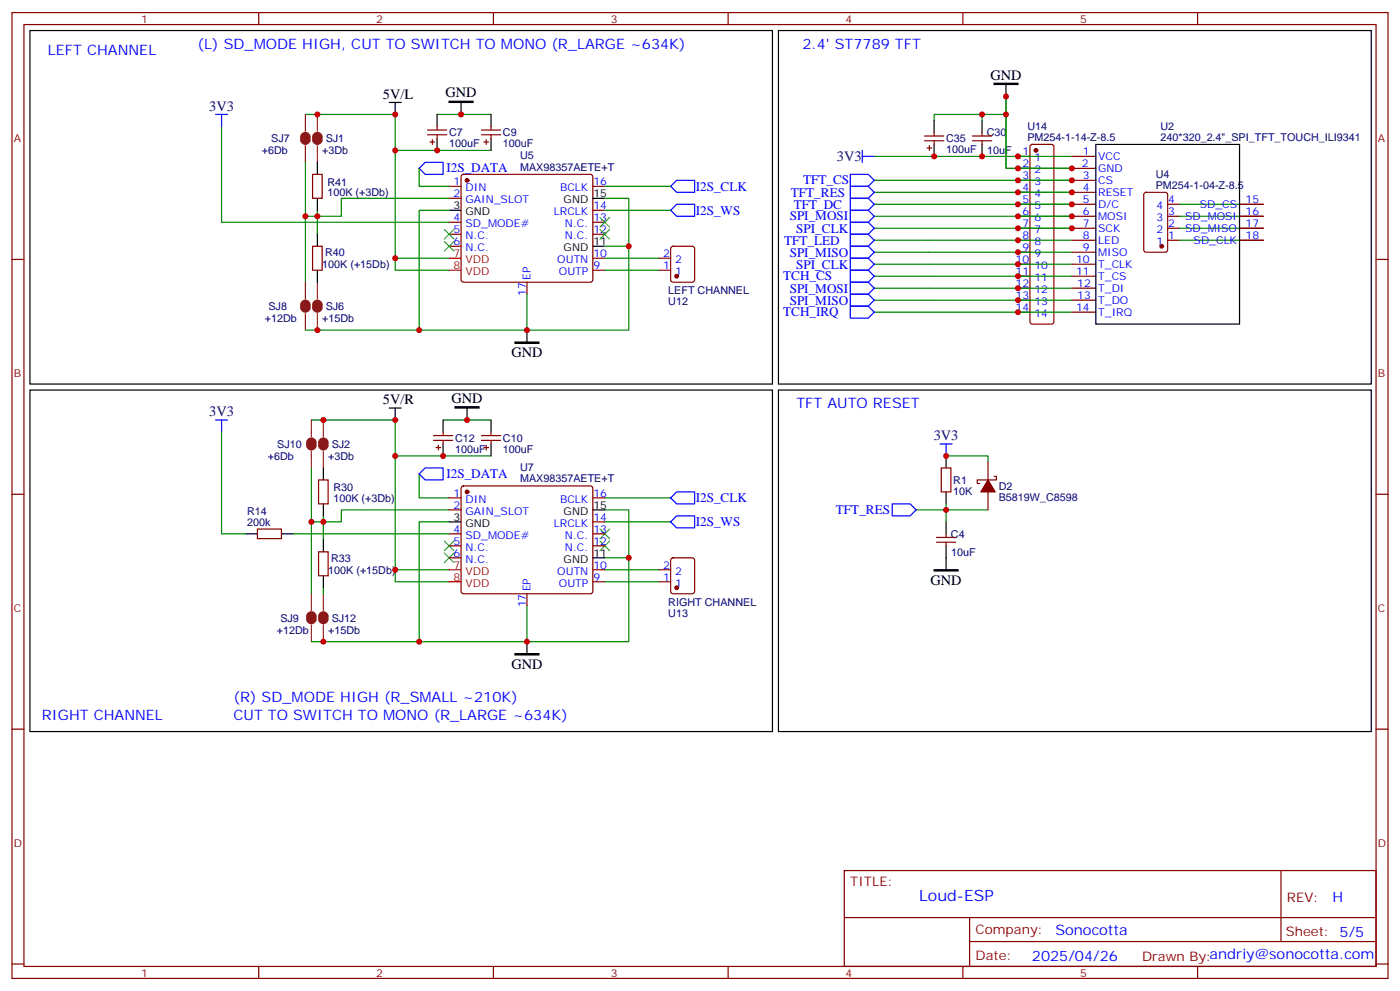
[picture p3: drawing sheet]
<svg xmlns="http://www.w3.org/2000/svg" width="412mm" height="292mm" viewBox="0 0 412 292" stroke-linecap="round" stroke-linejoin="round" font-family="sans-serif">
<g fill="none" stroke="#870000" stroke-width=".35">
<path d="M3.5 3.7h405.4v284.3h-405.4zM7.1 7.2h398.2v277.3h-398.2zM76.2 3.7v3.5M145.3 3.7v3.5M214.5 3.7v3.5M283.6 3.7v3.5M352.8 3.7v3.5M125.9 39.7h5.7M125.9 38.3h5.7M128.8 37.2v1.1M128.8 39.7v1M141.8 39.7h5.7"/>
<path d="M141.8 38.3h5.7M144.6 37.2v1.1M144.6 39.7v1M275.2 39v1M289.3 39v1M92.1 51.3h2.8v7.1h-2.8zM126.6 41.8h1.5M127.4 41.1v1.4M132.3 54.9h3.5M132.3 58.4h3.5M136.1 51.5l.4-.2h37.4l.5 .2 .2 .5v30.4l-.2 .5-.5 .2h-37.4l-.5-.3-.2-.4v-30.4zM142.5 41.8h1.4"/>
<path d="M143.2 41.1v1.4M174.6 54.9h3.6M272.3 41.5h5.7M272.3 40h5.7M273 43.6h1.5M273.8 42.9v1.4M275.2 41.5v1M286.5 41.5h5.6M286.5 40h5.6M289.3 41.5v1M299.9 46h3.5M299.9 49.6h3.5"/>
<path d="M299.9 53.1h3.5M299.9 56.6h3.5M303.6 42.7l.5-.2h5.6l.5 .2 .2 .5v51.5l-.2 .5-.5 .2h-5.6l-.5-.2-.2-.5v-51.5zM315.7 46h7.1M315.7 49.6h7.1M315.7 53.1h7.1M315.7 56.6h7.1M337.1 56.8l.5-.2h5.7l.6 .5 .1 16.5-.5 .6-5.9 .1-.6-.5-.1-16.5zM3.5 76.4h3.6M92.1 72.5h2.8v7.1h-2.8zM132.3 65.4h3.5M132.3 69h3.5"/>
<path d="M132.3 72.5h3.5M174.6 65.4h3.6M174.6 69h3.6M174.6 79.6h3.6M174.6 76h3.6M174.6 61.9h3.6M194 79.6h3.6M194 76h3.6M197.8 72.7l.5-.2h5.6l.7 .4v9.5l-.5 .6-5.8 .1-.7-.5v-9.4zM299.9 60.1h3.5M299.9 63.7h3.5M299.9 67.2h3.5"/>
<path d="M299.9 70.7h3.5M299.9 74.3h3.5M299.9 77.8h3.5M315.7 60.1h7.1M315.7 63.7h7.1M315.7 67.2h7.1M315.7 70.7h7.1M315.7 74.3h7.1M315.7 77.8h7.1M344 60.1h3.5M344 63.7h3.5M344 67.2h3.5"/>
<path d="M344 70.7h3.5M365.1 60.1h7.1M365.1 63.7h7.1M365.1 67.2h7.1M365.1 70.7h7.1M405.3 76.4h3.6M155.2 83.1v3.5M299.9 81.3h3.5M299.9 84.8h3.5M299.9 88.4h3.5M299.9 91.9h3.5M315.7 81.3h7.1"/>
<path d="M315.7 84.8h7.1M315.7 88.4h7.1M315.7 91.9h7.1M127.7 129.6h5.6M127.7 128.2h5.6M128.4 131.8h1.4M129.1 131.1v1.4M130.5 127.2v1M130.5 129.6v1.1M141.8 129.6h5.7M141.8 128.2h5.7M142.5 131.8h1.4"/>
<path d="M143.2 131.1v1.4M144.6 127.2v1M144.6 129.6v1.1M277.3 137.8h2.8v7h-2.8zM291 136v5.3M3.5 145.5h3.6M75.8 155.8h7.1v2.8h-7.1zM93.8 141.3h2.9v7h-2.9zM132.3 146.6h3.5M132.3 150.1h3.5M132.3 157.2h3.5M136.1 143.3l.4-.2h37.4l.5 .2 .2 .5v30.3l-.2 .5-.5 .2h-37.4l-.5-.2-.2-.5v-30.3z"/>
<path d="M174.6 146.6h3.6M174.6 157.2h3.6M174.6 153.6h3.6M275.9 159.6h5.6M275.9 158.2h5.6M278.7 157.2v1M278.7 159.6v1.1M291 144.8v5.3M292.8 140.2h.7v1.1h-5.6v1h.7M405.3 145.5h3.6M93.8 162.5h2.9v7h-2.9zM132.3 160.7h3.5"/>
<path d="M132.3 164.2h3.5M155.2 174.8v3.5M174.6 160.7h3.6M174.6 171.3h3.6M174.6 167.7h3.6M194 171.3h3.6M194 167.7h3.6M197.8 164.4l.5-.2h5.6l.7 .4v9.5l-.5 .6-5.8 .1-.7-.5v-9.4zM3.5 214.7h3.6M405.3 214.7h3.6M248.7 256.3h156.6v28.2h-156.6zM377.3 256.3v20.9"/>
<path d="M248.7 270.1h156.5M285.6 277.2h119.6M285.6 270.1v14.2M3.5 283.8h3.6M76.2 284.5v3.5M145.3 284.5v3.5M214.5 284.5v3.5M283.6 284.5v3.5M352.8 284.5v3.5M405.3 283.8h3.6"/>
</g>
<g fill="#870000" stroke="#870000" stroke-width=".35">
<path d="M291 141.3l2.2 3.5h-4.3z"/>
<circle cx="137.6" cy="53.1" r=".53"/>
<circle cx="137.6" cy="144.8" r=".53"/>
<circle cx="199.3" cy="81.3" r=".53"/>
<circle cx="199.3" cy="173" r=".53"/>
<circle cx="305.2" cy="44.3" r=".53"/>
<circle cx="342.2" cy="72.5" r=".53"/>
</g>
<g fill="none" stroke="#000" stroke-width=".35">
<path d="M8.8 9h218.7v104.1h-218.7zM229.3 9h174.6v104.1h-174.6zM114.7 30.2h3.5M116.4 30.2v3.5M128.8 33.7v3.5M135.8 30.2v3.5M144.6 33.7v3.5M275.2 35.5v3.5M289.3 35.5v3.5M296.3 24.9v3.5M93.5 47.8v3.5M93.5 58.4v3.5"/>
<path d="M128.8 40.7v3.6M144.6 40.7v3.6M174.6 58.4h3.6M275.2 42.5v3.5M289.3 42.5v3.5M322.8 42.5h42.3v52.9h-42.3zM93.5 69v3.5M93.5 79.6v3.5M132.3 61.9h3.5M174.6 72.5h3.6M155.2 97.2v3.5M8.8 114.8h218.7v100.6h-218.7z"/>
<path d="M229.3 114.8h174.6v100.6h-174.6zM95.2 137.8v3.5M114.7 120.1h3.5M116.4 120.1v3.5M130.5 123.6v3.6M130.5 130.7v3.5M137.6 120.1v3.5M144.6 123.6v3.6M144.6 130.7v3.5M278.7 134.2v3.6M72.3 157.2h3.5M82.9 157.2h3.5"/>
<path d="M95.2 148.3v3.6M95.2 158.9v3.6M132.3 153.6h3.5M174.6 150.1h3.6M278.7 144.8v3.5M278.7 153.6v3.6M95.2 169.5v3.5M174.6 164.2h3.6M278.7 160.7v7M155.2 188.9v3.5"/>
</g>
<path d="M132.3 76h3.5M132.3 79.6h3.5M132.3 167.7h3.5M132.3 171.3h3.5" fill="none" stroke="#f00" stroke-width=".35"/>
<g fill="none" stroke="#008700" stroke-width=".35">
<path d="M65.3 37.2v28.2h67M90 33.7h26.4v45.9h15.9M128.8 33.7h15.8M289.3 33.7h-14.1v1.8M296.3 33.7h-7v1.8M296.3 28.4v21.2h19.4h-15.8M90 47.8v35.3M116.4 44.3h28.2M123.5 49.6v5.3h8.8M132.3 58.4h-31.8v5.3h-7v5.3M178.2 58.4h7v14.1M178.2 54.9h19.4"/>
<path d="M257.5 46h58.2M257.5 56.6h58.2M257.5 53.1h58.2M93.5 61.9v1.8h-3.5M116.4 76h15.9M132.3 61.9h-8.8v35.3h31.7v-10.6M178.2 72.5h7v24.7h-30M178.2 76h15.8M178.2 61.9h19.4M178.2 79.6h15.8M257.5 70.7h58.2M257.5 74.3h58.2"/>
<path d="M257.5 77.8h58.2M257.5 67.2h58.2M257.5 63.7h58.2M257.5 60.1h58.2M347.5 70.7h24.7M347.5 67.2h24.7M347.5 63.7h24.7M347.5 60.1h24.7M90 97.2h33.5M257.5 91.9h58.2M257.5 81.3h58.2M257.5 84.8h58.2"/>
<path d="M257.5 88.4h58.2M65.3 127.2v30h7M91.7 123.6h24.7v47.7h15.9M91.7 137.8v37M116.4 134.2h28.2M123.5 139.5v7.1h8.8M130.5 123.6h14.1M278.7 134.2h12.3v1.8M86.4 157.2h45.9M95.2 151.9v7M132.3 150.1h-31.8v3.5h-8.8M132.3 153.6h-8.8v35.3h31.7v-10.6"/>
<path d="M178.2 150.1h7v14.1M178.2 153.6h19.4M178.2 146.6h19.4M278.7 148.3v1.8h-8.8M291 150.1h-12.3v3.5M95.2 173v1.8M116.4 167.7h15.9M178.2 164.2h7v24.7h-30M178.2 171.3h15.8M178.2 167.7h15.8M91.7 188.9h31.8"/>
</g>
<g fill="none" stroke="#3c3" stroke-width=".35">
<path d="M130.9 71.1l2.8 2.8M130.9 67.6l2.8 2.8M133.7 71.1l-2.8 2.8M133.7 67.6l-2.8 2.8M176.7 64l2.9 2.9M176.7 67.6l2.9 2.8M179.6 64l-2.9 2.9M179.6 67.6l-2.9 2.8M130.9 159.3l2.8 2.8M133.7 159.3l-2.8 2.8M176.7 159.3l2.9 2.8M176.7 155.8l2.9 2.8"/>
<path d="M179.6 159.3l-2.9 2.8M179.6 155.8l-2.9 2.8M130.9 162.8l2.8 2.8M133.7 162.8l-2.8 2.8"/>
</g>
<g fill="none" stroke="#00f" stroke-width=".35">
<path d="M63.5 33.7h3.5M65.3 33.7v3.5M123.5 49.6l1.7-1.8h5.3v3.5h-5.3zM197.6 54.9l1.7-1.8h5.3v3.5h-5.3zM250.5 51.3h5.3l1.7 1.8-1.7 1.8h-5.3zM250.5 54.9h5.3l1.7 1.7-1.7 1.8h-5.3zM250.5 58.4h5.3l1.7 1.7-1.7 1.8h-5.3zM254 46h3.5M254 44.3v3.5M197.6 61.9l1.7-1.8h5.3v3.6h-5.3zM250.5 79.6h5.3l1.7 1.7-1.7 1.8h-5.3zM250.5 76h5.3l1.7 1.8-1.7 1.8h-5.3z"/>
<path d="M250.5 72.5h5.3l1.7 1.8-1.7 1.7h-5.3zM250.5 65.4h5.3l1.7 1.8-1.7 1.8h-5.3zM250.5 61.9h5.3l1.7 1.8-1.7 1.7h-5.3zM250.5 69h5.3l1.7 1.7-1.7 1.8h-5.3zM250.5 90.1h5.3l1.7 1.8-1.7 1.8h-5.3zM250.5 86.6h5.3l1.7 1.8-1.7 1.7h-5.3zM250.5 83.1h5.3l1.7 1.7-1.7 1.8h-5.3zM63.5 123.6h3.5M65.3 123.6v3.6M123.5 139.5l1.7-1.7h5.3v3.5h-5.3zM276.9 130.7h3.6M278.7 130.7v3.5"/>
<path d="M197.6 153.6l1.7-1.7h5.3v3.5h-5.3zM197.6 146.6l1.7-1.8h5.3v3.5h-5.3zM262.8 148.3h5.3l1.8 1.8-1.8 1.8h-5.3z"/>
</g>
<path d="M132.3 29.8h7v.4h-7zM292.8 24.5h7.1v.4h-7.1zM134.1 119.8h7v.3h-7zM151.7 100.7h7v.4h-7zM275.2 167.7h7v.4h-7zM151.7 192.4h7v.4h-7z" fill="#000" stroke="#000" stroke-width=".35"/>
<g fill="none" stroke="#8c2424" stroke-width="1.8">
<path d="M89.3 40.4a.71 .71 0 0 1 .7-.7 .71 .71 0 0 1 .7 .7M89.3 41.1a.71 .71 0 0 0 .7 .7 .71 .71 0 0 0 .7-.7M92.8 40.4a.71 .71 0 0 1 .7-.7 .71 .71 0 0 1 .7 .7M92.8 41.1a.71 .71 0 0 0 .7 .7 .71 .71 0 0 0 .7-.7M89.3 89.8a.71 .71 0 0 1 .7-.7 .71 .71 0 0 1 .7 .7M89.3 90.5a.71 .71 0 0 0 .7 .7 .71 .71 0 0 0 .7-.7M92.8 89.8a.71 .71 0 0 1 .7-.7 .71 .71 0 0 1 .7 .7M92.8 90.5a.71 .71 0 0 0 .7 .7 .71 .71 0 0 0 .7-.7M91 130.4a.71 .71 0 0 1 .7-.8 .71 .71 0 0 1 .7 .8M91 131.1a.71 .71 0 0 0 .7 .7 .71 .71 0 0 0 .7-.7M94.5 130.4a.71 .71 0 0 1 .7-.8 .71 .71 0 0 1 .8 .8M94.5 131.1a.71 .71 0 0 0 .7 .7 .71 .71 0 0 0 .8-.7"/>
<path d="M91 181.5a.71 .71 0 0 1 .7-.7 .71 .71 0 0 1 .7 .7M91 182.2a.71 .71 0 0 0 .7 .7 .71 .71 0 0 0 .7-.7M94.5 181.5a.71 .71 0 0 1 .7-.7 .71 .71 0 0 1 .8 .7M94.5 182.2a.71 .71 0 0 0 .7 .7 .71 .71 0 0 0 .8-.7"/>
</g>
<g fill="none" stroke="#8c2424" stroke-width=".35">
<path d="M90 33.7v4.9M93.5 33.7v4.9M90 42.9v4.9M93.5 42.9v4.9M90 83.1v4.9M90 92.3v4.9M93.5 83.1v4.9M93.5 92.3v4.9M91.7 123.6v5M91.7 132.8v5M95.2 123.6v5M95.2 132.8v5"/>
<path d="M91.7 174.8v4.9M95.2 174.8v4.9M91.7 184v4.9M95.2 184v4.9"/>
</g>
<g fill="#c00">
<circle cx="116.4" cy="76" r=".88"/>
<circle cx="155.2" cy="97.2" r=".88"/>
<circle cx="185.2" cy="72.5" r=".88"/>
<circle cx="185.2" cy="164.2" r=".88"/>
<circle cx="155.2" cy="188.9" r=".88"/>
<circle cx="116.4" cy="167.7" r=".88"/>
<circle cx="116.4" cy="134.2" r=".88"/>
<circle cx="137.6" cy="123.6" r=".88"/>
<circle cx="116.4" cy="44.3" r=".88"/>
<circle cx="116.4" cy="123.6" r=".88"/>
<circle cx="116.4" cy="33.7" r=".88"/>
<circle cx="135.8" cy="33.7" r=".88"/>
<circle cx="93.5" cy="63.7" r=".88"/>
<circle cx="90" cy="63.7" r=".88"/>
<circle cx="123.5" cy="97.2" r=".88"/>
<circle cx="93.5" cy="97.2" r=".88"/>
<circle cx="93.5" cy="33.7" r=".88"/>
<circle cx="95.3" cy="153.6" r=".88"/>
<circle cx="91.7" cy="153.6" r=".88"/>
<circle cx="95.3" cy="123.6" r=".88"/>
<circle cx="123.5" cy="188.9" r=".88"/>
<circle cx="95.3" cy="188.9" r=".88"/>
<circle cx="289.3" cy="33.7" r=".88"/>
<circle cx="275.2" cy="46" r=".88"/>
<circle cx="299.9" cy="46" r=".88"/>
<circle cx="289.3" cy="46" r=".88"/>
<circle cx="299.9" cy="91.9" r=".88"/>
<circle cx="299.9" cy="88.4" r=".88"/>
<circle cx="299.9" cy="84.8" r=".88"/>
<circle cx="299.9" cy="81.3" r=".88"/>
<circle cx="299.9" cy="77.8" r=".88"/>
<circle cx="299.9" cy="74.3" r=".88"/>
<circle cx="299.9" cy="70.7" r=".88"/>
<circle cx="299.9" cy="67.2" r=".88"/>
<circle cx="299.9" cy="63.7" r=".88"/>
<circle cx="299.9" cy="60.1" r=".88"/>
<circle cx="299.9" cy="56.6" r=".88"/>
<circle cx="299.9" cy="53.1" r=".88"/>
<circle cx="299.9" cy="49.6" r=".88"/>
<circle cx="296.3" cy="33.7" r=".88"/>
<circle cx="296.3" cy="28.4" r=".88"/>
<circle cx="315.7" cy="67.2" r=".88"/>
<circle cx="315.7" cy="63.7" r=".88"/>
<circle cx="315.7" cy="60.1" r=".88"/>
<circle cx="315.7" cy="56.6" r=".88"/>
<circle cx="315.7" cy="53.1" r=".88"/>
<circle cx="315.7" cy="49.6" r=".88"/>
<circle cx="278.7" cy="150.1" r=".88"/>
<circle cx="278.7" cy="134.2" r=".88"/>
<circle cx="128.8" cy="44.3" r=".88"/>
<circle cx="130.5" cy="134.2" r=".88"/>
</g>
<text font-size="4.6" fill="#00f" x="270.8" y="265.3">Loud-ESP</text>
<g font-size="4.2" fill="#00f">
<text x="14.1" y="16.1">LEFT CHANNEL</text>
<text x="58.2" y="14.3">(L) SD_MODE HIGH, CUT TO SWITCH TO MONO (R_LARGE ~634K)</text>
<text x="236.4" y="14.3">2.4' ST7789 TFT</text>
<text x="234.6" y="120.1">TFT AUTO RESET</text>
<text x="68.8" y="206.6">(R) SD_MODE HIGH (R_SMALL ~210K)</text>
<text x="12.3" y="211.8">RIGHT CHANNEL</text>
<text x="68.8" y="211.8">CUT TO SWITCH TO MONO (R_LARGE ~634K)</text>
<text x="392.5" y="265.6">H</text>
<text x="310.9" y="275.1">Sonocotta</text>
<text x="304" y="282.9">2025/04/26</text>
</g>
<g font-size="4.2">
<text x="291.8" y="23.4">GND</text>
<text x="112.8" y="29">5V/L</text>
<text x="131.2" y="28.6">GND</text>
<text x="150.6" y="105">GND</text>
<text x="112.8" y="119">5V/R</text>
<text x="133" y="118.6">GND</text>
<text x="274.1" y="172.1">GND</text>
<text x="150.6" y="196.9">GND</text>
</g>
<g font-size="4.2" fill="#000080">
<text x="61.6" y="32.6">3V3</text>
<text x="246.5" y="47.4">3V3</text>
<text x="61.6" y="122.6">3V3</text>
<text x="275.1" y="129.6">3V3</text>
</g>
<g font-size="3.9" fill="#00f">
<text x="131.5" y="50.8">I2S_DATA</text>
<text x="204.9" y="56.1">I2S_CLK</text>
<text x="233" y="57.9">TFT_RES</text>
<text x="236.5" y="54.3">TFT_CS</text>
<text x="204.9" y="63.2">I2S_WS</text>
<text x="232.6" y="64.9">SPI_MOSI</text>
<text x="233.8" y="61.4">TFT_DC</text>
<text x="234.6" y="68.5">SPI_CLK</text>
<text x="231" y="72">TFT_LED</text>
<text x="232.6" y="75.5">SPI_MISO</text>
<text x="230.7" y="82.6">TCH_CS</text>
<text x="234.6" y="79.1">SPI_CLK</text>
<text x="232.6" y="89.7">SPI_MISO</text>
<text x="232.6" y="86.1">SPI_MOSI</text>
<text x="230.7" y="93.2">TCH_IRQ</text>
<text x="131.5" y="140.7">I2S_DATA</text>
<text x="204.9" y="147.9">I2S_CLK</text>
<text x="204.9" y="154.9">I2S_WS</text>
<text x="246.2" y="151.3">TFT_RES</text>
</g>
<g font-size="3.9" fill="#800">
<text x="250.5" y="260.9">TITLE:</text>
<text x="379.1" y="265.6">REV:</text>
<text x="287.4" y="275.1">Company:</text>
<text x="378.7" y="275.7">Sheet: 5/5</text>
<text x="287.4" y="282.8">Date:</text>
<text x="336.4" y="282.8">Drawn By:andriy@sonocotta.com</text>
</g>
<g font-size="3.2" fill="#800">
<text x="41.6" y="6.7">1</text>
<text x="110.8" y="6.7">2</text>
<text x="179.9" y="6.7">3</text>
<text x="249.1" y="6.7">4</text>
<text x="318.2" y="6.7">5</text>
<text x="4.1" y="41.8">A</text>
<text x="405.9" y="41.8">A</text>
<text x="4.1" y="110.9">B</text>
<text x="405.9" y="110.9">B</text>
<text x="4.1" y="180.1">C</text>
<text x="405.9" y="180.1">C</text>
<text x="4.1" y="249.2">D</text>
<text x="405.9" y="249.2">D</text>
<text x="41.6" y="287.5">1</text>
<text x="110.8" y="287.5">2</text>
<text x="179.9" y="287.5">3</text>
<text x="249.1" y="287.5">4</text>
<text x="318.2" y="287.5">5</text>
</g>
<g font-size="3.2" fill="#000080">
<text x="79.9" y="41.9">SJ7</text>
<text x="95.9" y="41.9">SJ1</text>
<text x="132.3" y="40.1">C7</text>
<text x="148.2" y="40.1">C9</text>
<text x="278.7" y="41.9">C35</text>
<text x="290.7" y="40.1">C30</text>
<text x="302.6" y="41.5">PM254-1-14-Z-8.5</text>
<text x="302.6" y="38.2">U14</text>
<text x="341.9" y="41.5">240*320_2.4&quot;_SPI_TFT_TOUCH_ILI9341</text>
<text x="341.9" y="38.2">U2</text>
<text x="77.2" y="45.5">+6Db</text>
<text x="94.9" y="45.4">+3Db</text>
<text x="132.3" y="43.3">100uF</text>
<text x="148.2" y="43.3">100uF</text>
<text x="153.2" y="46.8">U5</text>
<text x="278.7" y="45.1">100uF</text>
<text x="290.8" y="45.4">10uF</text>
<text x="153.2" y="50.2">MAX98357AETE+T</text>
<text x="340.4" y="52.3">U4</text>
<text x="96.5" y="57.8">100K (+3Db)</text>
<text x="96.5" y="54.6">R41</text>
<text x="340.4" y="55.6">PM254-1-04-Z-8.5</text>
<text x="95.8" y="75.4">R40</text>
<text x="94.9" y="79">100K (+15Db)</text>
<text x="196.9" y="86.6">LEFT CHANNEL</text>
<text x="196.9" y="89.9">U12</text>
<text x="78" y="94.8">+12Db</text>
<text x="79.1" y="91.3">SJ8</text>
<text x="94.9" y="94.8">+15Db</text>
<text x="95.9" y="91.3">SJ6</text>
<text x="81.7" y="131.8">SJ10</text>
<text x="97.7" y="131.8">SJ2</text>
<text x="134.1" y="130.1">C12</text>
<text x="148.2" y="130.1">C10</text>
<text x="78.9" y="135.4">+6Db</text>
<text x="96.6" y="135.4">+3Db</text>
<text x="134.1" y="133.3">100uF</text>
<text x="148.2" y="133.3">100uF</text>
<text x="153.2" y="142">MAX98357AETE+T</text>
<text x="153.2" y="138.6">U7</text>
<text x="280.8" y="142.5">R1</text>
<text x="98.2" y="147.7">100K (+3Db)</text>
<text x="98.2" y="144.6">R30</text>
<text x="280.8" y="145.6">10K</text>
<text x="294.2" y="147.4">B5819W_C8598</text>
<text x="294.2" y="144.2">D2</text>
<text x="72.8" y="154.8">200k</text>
<text x="72.8" y="151.7">R14</text>
<text x="280.1" y="158.3">C4</text>
<text x="97.5" y="165.4">R33</text>
<text x="280.2" y="163.6">10uF</text>
<text x="96.7" y="168.9">100K (+15Db)</text>
<text x="196.9" y="178.3">RIGHT CHANNEL</text>
<text x="82.6" y="183">SJ9</text>
<text x="97.7" y="183">SJ12</text>
<text x="196.9" y="181.6">U13</text>
<text x="81.5" y="186.5">+12Db</text>
<text x="96.6" y="186.5">+15Db</text>
</g>
<g font-size="3.2" fill="#00f">
<text x="301.2" y="45.7">1</text>
<text x="304.7" y="47.4">1</text>
<text x="319" y="45.7">1</text>
<text x="323.5" y="47.1">VCC</text>
<text x="301.2" y="49.2">2</text>
<text x="301.2" y="52.7">3</text>
<text x="304.7" y="51">2</text>
<text x="318.7" y="49.2">2</text>
<text x="319" y="52.7">3</text>
<text x="323.5" y="50.6">GND</text>
<text x="133.6" y="54.5">1</text>
<text x="133.6" y="58">2</text>
<text x="137.1" y="56.3">DIN</text>
<text x="137.1" y="59.8">GAIN_SLOT</text>
<text x="165" y="56.3">BCLK</text>
<text x="174.8" y="54.5">16</text>
<text x="301.2" y="56.3">4</text>
<text x="301.2" y="59.8">5</text>
<text x="304.7" y="54.5">3</text>
<text x="304.7" y="58">4</text>
<text x="319" y="56.3">4</text>
<text x="319" y="59.8">5</text>
<text x="323.5" y="54.2">CS</text>
<text x="323.5" y="57.7">RESET</text>
<text x="344.1" y="59.8">4</text>
<text x="366.9" y="59.8">15</text>
<text x="133.6" y="65.1">4</text>
<text x="163.2" y="63.3">LRCLK</text>
<text x="174.8" y="65.1">13</text>
<text x="174.8" y="61.6">14</text>
<text x="301.2" y="63.3">6</text>
<text x="304.7" y="61.6">5</text>
<text x="304.7" y="65.1">6</text>
<text x="319" y="63.3">6</text>
<text x="323.5" y="61.2">D/C</text>
<text x="323.5" y="64.7">MOSI</text>
<text x="340.6" y="65.1">3</text>
<text x="340.6" y="61.6">4</text>
<text x="344.1" y="63.3">3</text>
<text x="349.1" y="64.7">SD_MOSI</text>
<text x="353.4" y="61.2">SD_CS</text>
<text x="366.9" y="63.3">16</text>
<text x="133.6" y="68.6">5</text>
<text x="137.1" y="66.9">SD_MODE#</text>
<text x="137.1" y="70.4">N.C.</text>
<text x="166.4" y="70.4">N.C.</text>
<text x="166.4" y="66.9">N.C.</text>
<text x="174.8" y="68.6">12</text>
<text x="301.2" y="66.9">7</text>
<text x="301.2" y="70.4">8</text>
<text x="304.7" y="68.6">7</text>
<text x="319" y="66.9">7</text>
<text x="319" y="70.4">8</text>
<text x="323.5" y="68.3">SCK</text>
<text x="323.5" y="71.8">LED</text>
<text x="340.6" y="68.6">2</text>
<text x="344.1" y="70.4">1</text>
<text x="344.1" y="66.9">2</text>
<text x="349.1" y="68.3">SD_MISO</text>
<text x="351.6" y="71.8">SD_CLK</text>
<text x="366.9" y="66.9">17</text>
<text x="366.9" y="70.4">18</text>
<text x="133.6" y="72.1">6</text>
<text x="137.1" y="73.9">N.C.</text>
<text x="164.2" y="77.4">OUTN</text>
<text x="174.8" y="75.7">10</text>
<text x="195.4" y="75.7">2</text>
<text x="198.9" y="77.4">2</text>
<text x="299.2" y="77.4">10</text>
<text x="301.2" y="73.9">9</text>
<text x="304.7" y="72.1">8</text>
<text x="304.7" y="75.7">9</text>
<text x="317" y="77.4">10</text>
<text x="319" y="73.9">9</text>
<text x="323.5" y="75.3">MISO</text>
<text x="340.6" y="72.1">1</text>
<text x="156.3" y="82.4" transform="rotate(-90 156.3 82.4)">EP</text>
<text x="164.6" y="81">OUTP</text>
<text x="174.8" y="79.2">9</text>
<text x="195.4" y="79.2">1</text>
<text x="198.9" y="81">1</text>
<text x="299.2" y="81">11</text>
<text x="304.7" y="79.2">10</text>
<text x="304.7" y="82.7">11</text>
<text x="317" y="81">11</text>
<text x="323.5" y="78.8">T_CLK</text>
<text x="323.5" y="82.4">T_CS</text>
<text x="154.9" y="87.1" transform="rotate(-90 154.9 87.1)">17</text>
<text x="299.2" y="84.5">12</text>
<text x="299.2" y="88">13</text>
<text x="304.7" y="86.3">12</text>
<text x="304.7" y="89.8">13</text>
<text x="317.3" y="84.5">12</text>
<text x="317.3" y="88">13</text>
<text x="323.5" y="85.9">T_DI</text>
<text x="323.5" y="89.4">T_DO</text>
<text x="299.2" y="91.5">14</text>
<text x="304.7" y="93.3">14</text>
<text x="317" y="91.5">14</text>
<text x="323.5" y="93">T_IRQ</text>
<text x="133.6" y="146.2">1</text>
<text x="133.6" y="149.8">2</text>
<text x="137.1" y="148">DIN</text>
<text x="165" y="148">BCLK</text>
<text x="174.8" y="146.2">16</text>
<text x="137.1" y="151.5">GAIN_SLOT</text>
<text x="163.2" y="155">LRCLK</text>
<text x="174.8" y="153.3">14</text>
<text x="133.6" y="156.8">4</text>
<text x="133.6" y="160.3">5</text>
<text x="137.1" y="158.6">SD_MODE#</text>
<text x="166.4" y="158.6">N.C.</text>
<text x="174.8" y="160.3">12</text>
<text x="174.8" y="156.8">13</text>
<text x="133.6" y="163.9">6</text>
<text x="137.1" y="162.1">N.C.</text>
<text x="137.1" y="165.6">N.C.</text>
<text x="166.4" y="162.1">N.C.</text>
<text x="174.8" y="167.4">10</text>
<text x="195.4" y="167.4">2</text>
<text x="164.2" y="169.2">OUTN</text>
<text x="164.6" y="172.7">OUTP</text>
<text x="174.8" y="170.9">9</text>
<text x="195.4" y="170.9">1</text>
<text x="198.9" y="172.7">1</text>
<text x="198.9" y="169.2">2</text>
<text x="154.9" y="178.8" transform="rotate(-90 154.9 178.8)">17</text>
<text x="156.3" y="174.1" transform="rotate(-90 156.3 174.1)">EP</text>
</g>
<g font-size="3.2">
<text x="166" y="59.8">GND</text>
<text x="174.8" y="58">15</text>
<text x="133.6" y="61.6">3</text>
<text x="137.1" y="63.3">GND</text>
<text x="166" y="73.9">GND</text>
<text x="174.8" y="72.1">11</text>
<text x="174.8" y="149.8">15</text>
<text x="133.6" y="153.3">3</text>
<text x="137.1" y="155">GND</text>
<text x="166" y="151.5">GND</text>
<text x="166" y="165.6">GND</text>
<text x="174.8" y="163.9">11</text>
</g>
<g font-size="3.2" fill="#f00">
<text x="133.6" y="75.7">7</text>
<text x="137.1" y="77.4">VDD</text>
<text x="133.6" y="79.2">8</text>
<text x="137.1" y="81">VDD</text>
<text x="133.6" y="167.4">7</text>
<text x="133.6" y="170.9">8</text>
<text x="137.1" y="169.2">VDD</text>
<text x="137.1" y="172.7">VDD</text>
</g>
</svg>
